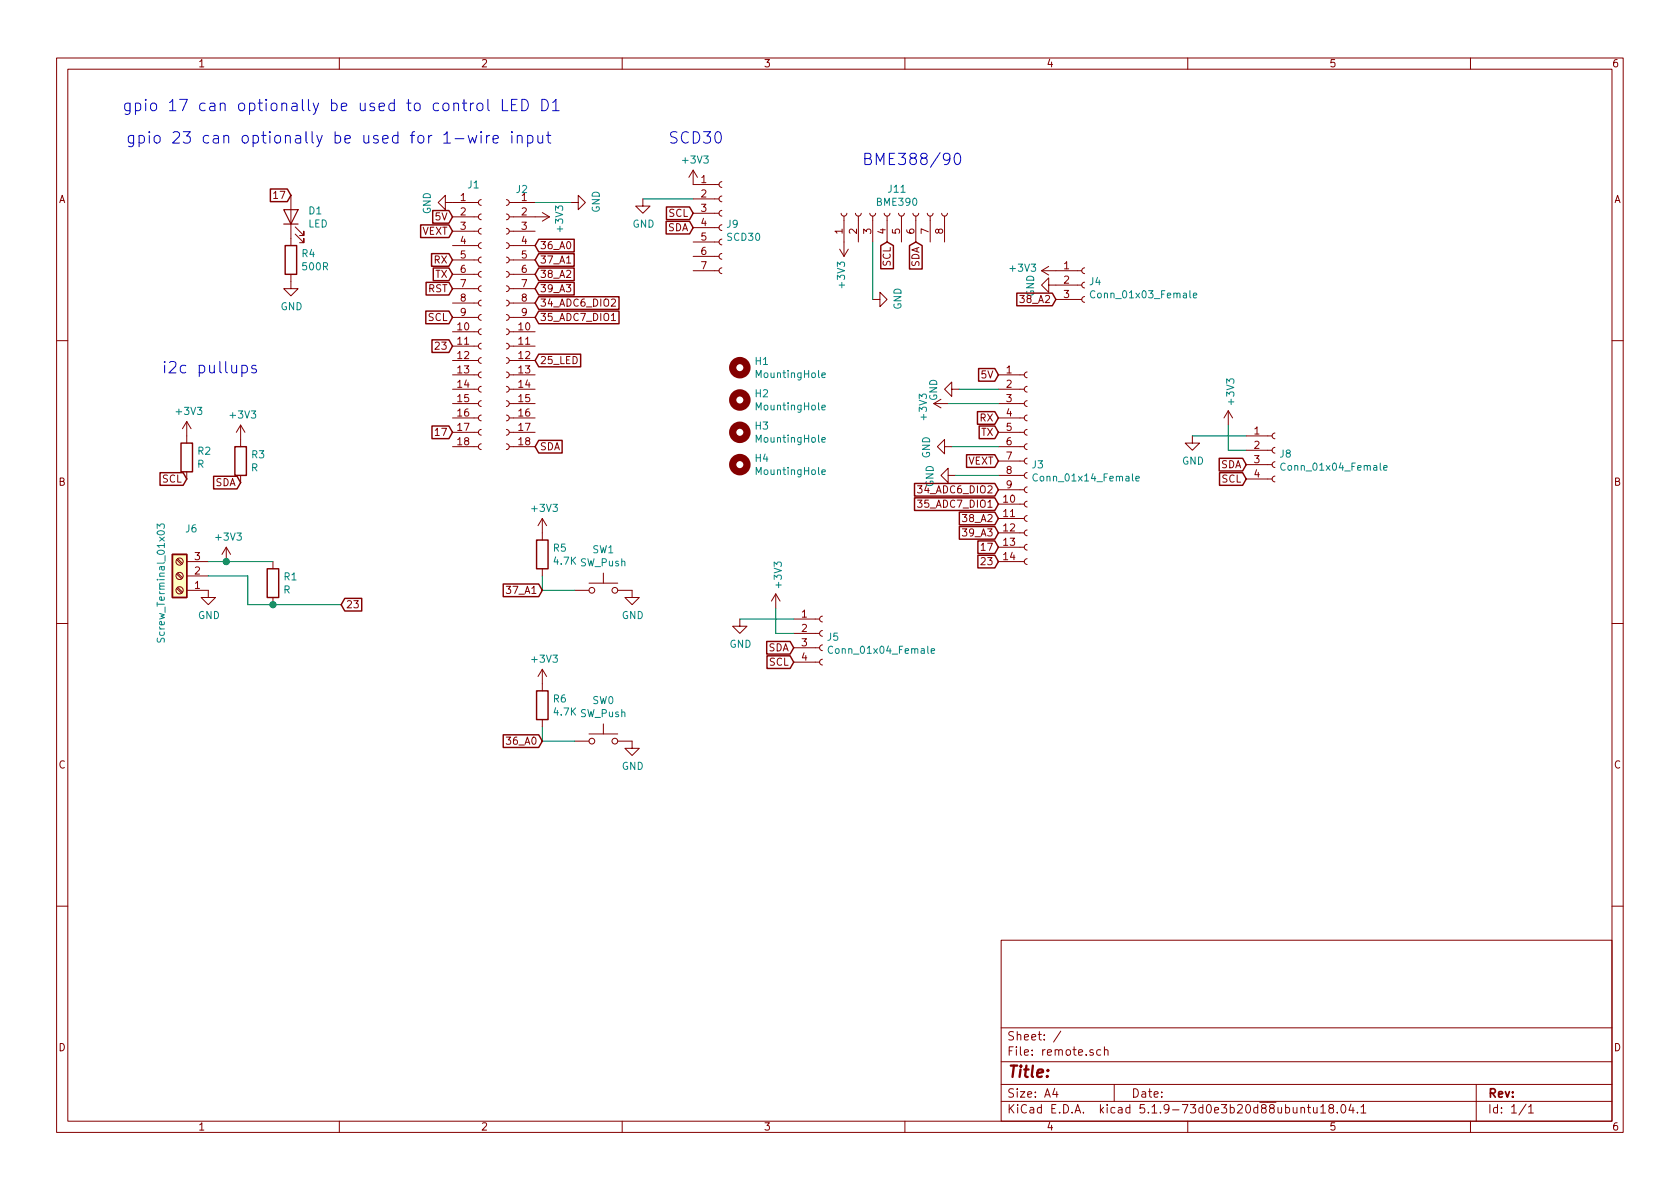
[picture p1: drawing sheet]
<svg xmlns="http://www.w3.org/2000/svg" width="297mm" height="210mm" viewBox="0 0 297 210" stroke-linecap="round" stroke-linejoin="round" font-family="sans-serif">
<g fill="none" stroke="#840000" stroke-width=".18">
<path d="M10 10.3h277v189.9h-277zM12 12.2h273v186.1h-273zM60 10.3v1.9M110 10.3v1.9M160 10.3v1.9M210 10.3v1.9M260 10.3v1.9M51.4 34.5v8.9M78.7 35.8v-1.3l-1.2 1.3 1.2 1.3v-1.3h5.9M80 38.3h4.6M85.1 37.8l-.3 .1-.2 .4 .1 .4 .4 .2M85.1 35.3l-.3 .1-.2 .3 .1 .4 .4 .2"/>
<path d="M89.5 37.8l.4 .2 .1 .2-.1 .5-.4 .2M89.5 35.3l.4 .1 .1 .3-.1 .4-.4 .2M90 38.3h7.2M90 35.8h4.6M95.9 37.6l1.3 .7M97.2 38.3l-1.3 .8M101 35.8h1.2v-1.3l1.3 1.3-1.3 1.3v-1.3M113.7 35.2v1.2h1.2l-1.2 1.3-1.3-1.3h1.3M122.6 30.1l-.8 1.3M122.6 30.1v2.5h4.5M122.6 30.1l.7 1.3M122.6 37.7h4.5"/>
<path d="M122.6 35.2h4.5M127.6 39.7l-.3 .1-.2 .4 .1 .4 .4 .2M127.6 37.2l-.3 .1-.2 .3 .1 .4 .4 .2M127.6 34.7l-.3 .1-.2 .3 .1 .4 .4 .2M127.6 32.1l-.3 .1-.2 .4 .1 .3 .4 .2M148.7 37.7l.1 .3 .3 .2 .4-.1 .2-.4M149.2 38.2v7.1M151.3 37.7l.1 .3 .3 .2 .4-.1 .2-.4M151.8 38.2v4.6M153.8 37.7l.1 .3 .3 .2 .4-.1 .2-.4M154.3 38.2v4.6M156.3 37.7l.1 .3 .4 .2 .3-.1 .3-.4"/>
<path d="M156.8 38.2v4.6M158.9 37.7l.1 .3 .3 .2 .4-.1 .2-.4M159.4 38.2v4.6M161.4 37.7l.1 .3 .3 .2 .4-.1 .2-.4M161.9 38.2v4.6M164 37.7l.1 .3 .3 .2 .4-.1 .2-.4M164.5 38.2v4.6M166.5 37.7l.1 .3 .3 .2 .4-.1 .2-.4M167 38.2v4.6M51.4 48.5v2.5h1.3l-1.3 1.3-1.2-1.3h1.2M52.2 41.4l1.5 1.5v-.7v.7h-.7M52.2 40.1l1.5 1.6v-.8v.8h-.7"/>
<path d="M80 58.7h4.6M80 56.1h4.6M80 53.6h4.6M80 51h4.6M80 48.5h4.6M80 46h4.6M80 43.4h4.6M80 40.9h4.6M85.1 58.2l-.3 .1-.2 .3 .1 .4 .4 .2M85.1 55.6l-.3 .1-.2 .4 .1 .3 .4 .2M85.1 53.1l-.3 .1-.2 .3 .1 .4 .4 .2M85.1 50.5l-.3 .1-.2 .4 .1 .4 .4 .2"/>
<path d="M85.1 48l-.3 .1-.2 .3 .1 .4 .4 .2M85.1 45.5l-.3 .1-.2 .3 .1 .4 .4 .2M85.1 42.9l-.3 .1-.2 .4 .1 .3 .4 .2M85.1 40.4l-.3 .1-.2 .3 .1 .4 .4 .2M89.5 58.2l.4 .1 .1 .3-.1 .4-.4 .2M89.5 55.6l.4 .1 .1 .3-.1 .5-.4 .1M89.5 53.1l.4 .1 .1 .3-.1 .4-.4 .2M89.5 50.5l.4 .2 .1 .2-.1 .5-.4 .2M89.5 48l.4 .1 .1 .3-.1 .4-.4 .2M89.5 45.5l.4 .1 .1 .3-.1 .4-.4 .2M89.5 42.9l.4 .1 .1 .3-.1 .5-.4 .1M89.5 40.4l.4 .1 .1 .3-.1 .4-.4 .2"/>
<path d="M90 58.7h4.6M90 56.1h4.6M90 53.6h4.6M90 51h4.6M90 48.5h4.6M90 46h4.6M90 43.4h4.6M90 40.9h4.6M100.2 46.5h.7M108.1 55.8l.4-.4v1.3M108.1 53l.5-.1 .2 .3-.7 .9h.7M108.1 56.7h.7"/>
<path d="M122.6 47.9h4.5M122.6 45.3h4.5M122.6 42.8h4.5M122.6 40.3h4.5M127.6 47.4l-.3 .1-.2 .3 .1 .4 .4 .2M127.6 44.8l-.3 .1-.2 .4 .1 .3 .4 .2M127.6 42.3l-.3 .1-.2 .3 .1 .4 .4 .2M148.5 44.1l.7 1.2M150 44.1l-.8 1.2M154.3 53h1.3v-1.3l1.2 1.3-1.2 1.2v-1.2M184.1 47.9h7.2M184.1 47.9l1.3 .7"/>
<path d="M185.4 50.4v-1.3l-1.3 1.3 1.3 1.3v-1.3h5.9M185.4 47.1l-1.3 .8M186.7 53h4.6M191.8 52.4l-.3 .1-.2 .4 .1 .4 .4 .2M191.8 49.9l-.3 .1-.2 .3 .1 .4 .4 .2M191.8 47.4l-.3 .1-.2 .3 .1 .4 .4 .2M10 60.2h2M33 74.5v3.9M33 74.5l-.7 1.3M33 74.5l.8 1.3M42.5 75.2l-.7 1.2M42.5 75.2v3.8"/>
<path d="M42.5 75.2l.8 1.2M80 79h4.6M80 76.4h4.6M80 73.9h4.6M80 71.4h4.6M80 68.8h4.6M80 66.3h4.6M80 63.7h4.6M80 61.2h4.6M85.1 78.5l-.3 .1-.2 .3 .1 .4 .4 .2M85.1 75.9l-.3 .1-.2 .4 .1 .4 .4 .2M85.1 73.4l-.3 .1-.2 .3 .1 .4 .4 .2"/>
<path d="M85.1 70.9l-.3 .1-.2 .3 .1 .4 .4 .2M85.1 68.3l-.3 .1-.2 .4 .1 .3 .4 .2M85.1 65.8l-.3 .1-.2 .3 .1 .4 .4 .2M85.1 63.2l-.3 .1-.2 .4 .1 .4 .4 .2M85.1 60.7l-.3 .1-.2 .3 .1 .4 .4 .2M89.5 78.5l.4 .1 .1 .3-.1 .4-.4 .2M89.5 75.9l.4 .2 .1 .2-.1 .5-.4 .2M89.5 73.4l.4 .1 .1 .3-.1 .4-.4 .2M89.5 70.9l.4 .1 .1 .3-.1 .4-.4 .2M89.5 68.3l.4 .1 .1 .3-.1 .5-.4 .1M89.5 65.8l.4 .1 .1 .3-.1 .4-.4 .2M89.5 63.2l.4 .2 .1 .2-.1 .5-.4 .2"/>
<path d="M89.5 60.7l.4 .1 .1 .3-.1 .4-.4 .2M90 79h4.6M90 76.4h4.6M90 73.9h4.6M90 71.4h4.6M90 68.8h4.6M90 66.3h4.6M90 63.7h4.6M90 61.2h4.6M165.1 71.4h2.5M165.1 71.4l1.3 .7M166.4 70.6l-1.3 .8"/>
<path d="M167 79v-1.3l-1.3 1.3 1.3 1.3v-1.3h1.3M168.3 68.8v-1.2l-1.3 1.2 1.3 1.3v-1.3h1.2M176.5 79h4.6M176.5 76.4h4.6M176.5 73.9h4.6M176.5 71.4h4.6M176.5 68.8h4.6M176.5 66.3h4.6M181.6 78.5l-.3 .1-.2 .3 .1 .4 .4 .2M181.6 75.9l-.3 .1-.2 .4 .1 .4 .4 .2M181.6 73.4l-.3 .1-.2 .3 .1 .4 .4 .2M181.6 70.9l-.3 .1-.2 .3 .1 .4 .4 .2"/>
<path d="M181.6 68.3l-.3 .1-.2 .4 .1 .3 .4 .2M181.6 65.8l-.3 .1-.2 .3 .1 .4 .4 .2M210.8 77.1v1.3h1.3l-1.3 1.2-1.3-1.2h1.3M217.2 72.6l-.8 1.3M217.2 72.6v2.6M217.2 72.6l.7 1.3M220.3 79.6h4.6M220.3 77.1h4.6M225.4 79.1l-.3 .1-.2 .3 .1 .4 .4 .2M225.4 76.6l-.3 .1-.2 .3 .1 .4 .4 .2M285 60.2h2M31.2 99l.9 .8"/>
<path d="M31.4 98.8l.9 .8M33 83.4v1.3M33 99.3h3.8M40 96.8l-.8 1.2M40 96.8v2.5M40 96.8l.8 1.2M42.5 84.1v1.2M48.3 99.3v1.3M95.9 91.7l-.8 1.3M95.9 91.7v3.8M95.9 91.7l.7 1.3M162.2 85.9h.8l-.4 .5 .4 .1v.5l-.2 .2-.6-.2"/>
<path d="M162.2 88.4h.8l-.4 .5 .4 .1v.6l-.2 .1-.6-.1M167.6 84.1v-1.3l-1.2 1.3 1.2 1.2v-1.2h1.3M176.5 99.3h4.6M176.5 96.8h4.6M176.5 94.2h4.6M176.5 91.7h4.6M176.5 89.1h4.6M176.5 86.6h4.6M176.5 84.1h4.6M176.5 81.5h4.6M181.6 98.8l-.3 .1-.2 .3 .1 .4 .4 .2M181.6 96.3l-.3 .1-.2 .3 .1 .4 .4 .2"/>
<path d="M181.6 93.7l-.3 .1-.2 .4 .1 .3 .4 .2M181.6 91.2l-.3 .1-.2 .3 .1 .4 .4 .2M181.6 88.6l-.3 .1-.2 .4 .1 .4 .4 .2M181.6 86.1l-.3 .1-.2 .3 .1 .4 .4 .2M181.6 83.6l-.3 .1-.2 .3 .1 .4 .4 .2M181.6 81l-.3 .1-.2 .4 .1 .3 .4 .2M220.3 84.7h4.6M220.3 82.2h4.6M225.4 84.2l-.3 .1-.2 .3 .1 .4 .4 .2M225.4 81.7l-.3 .1-.2 .3 .1 .4 .4 .2M10 110.3h2M31.2 101.5l.9 .9"/>
<path d="M31.2 104.1l.9 .8M31.4 101.3l.9 .9M31.4 103.9l.9 .8M33 104.4h3.8v1.3h1.3l-1.3 1.2-1.2-1.2h1.2M33 101.8h3.8M48.3 105.7v1.2M95.9 100.6v1.2M95.9 118.4v3.8M95.9 118.4l-.8 1.2M95.9 118.4l.7 1.2M101.6 104.4h2.5M104.1 103.1h5.1"/>
<path d="M106.7 101.3v1.8M109.2 104.4h2.6v1.3h1.2l-1.2 1.2-1.3-1.2h1.3M130.8 109.5v1.2h1.3l-1.3 1.3-1.3-1.3h1.3M137.2 105l-.8 1.3M137.2 105v2.6M137.2 105l.7 1.3M140.3 117.1h4.6M140.3 114.5h4.6M140.3 112h4.6M140.3 109.5h4.6M145.4 116.6l-.3 .1-.2 .3 .1 .4 .4 .2M145.4 114l-.3 .1-.2 .4 .1 .4 .4 .2"/>
<path d="M145.4 111.5l-.3 .1-.2 .3 .1 .4 .4 .2M145.4 109l-.3 .1-.2 .3 .1 .4 .4 .2M285 110.3h2M95.9 127.2v1.3M101.6 131.1h2.5M104.1 129.8h5.1M106.7 128v1.8M109.2 131.1h2.6v1.2h1.2l-1.2 1.3-1.3-1.3h1.3M10 160.2h2M177 166.3h108v32h-108zM285 160.2h2M60 198.3v1.9"/>
<path d="M110 198.3v1.9M160 198.3v1.9M177 194.8h108M177 191.8h108M177 187.8h108M177 181.8h108M186.5 192.5l-.4 1h1M186.8 193v1M187.6 182.3l-1.3 2M194.6 185.7l-.4-.1-.3 .3 .1 .6 .2 .1 .4-.1M195.3 185.7a.37 .37 0 0 1 .6 .1v.8M195.3 185.1v1.5"/>
<path d="M197 191.8v3M210 198.3v1.9M230 196l.2-.2 .4 .1 .1 .9M230 195.8v1M231.2 195.8h.5M231.4 195.3v1.3l.3 .2M232.2 195.8l.1 .9 .4 .1 .2-.1M232.9 195.8v1M233.5 195.8l.4-.5v1.5M233.5 196.8h.9M235.2 196l-.3-.3 .2-.3a.48 .48 0 0 1 .6 .1v.4a.52 .52 0 0 0-.7 .2 .52 .52 0 0 0 .1 .6l.4 .1 .2-.1 .1-.4-.3-.3M236.4 196.7v.1"/>
<path d="M237.3 195.4l.1-.1a.8 .8 0 0 1 .6 .8 .8 .8 0 0 1-.6 .7 1 1 0 0 1-.1-1.4zM238.9 195.2l-.4 1.1h.9M239.2 195.8v1M240 196.7v.1M240.6 195.8l.5-.5v1.5M240.6 196.8h.9M260 198.3v1.9M261 191.8v6.5M269.8 195.2l-1.2 2M270.3 195.8l.4-.5v1.5M270.3 196.8h.8"/>
<circle cx="31.7" cy="99.3" r=".63"/>
<circle cx="31.7" cy="101.8" r=".63"/>
<circle cx="31.7" cy="104.4" r=".63"/>
<circle cx="104.6" cy="104.4" r=".51"/>
<circle cx="108.7" cy="104.4" r=".51"/>
<circle cx="104.6" cy="131.1" r=".51"/>
<circle cx="108.7" cy="131.1" r=".51"/>
</g>
<g fill="none" stroke="#008484" stroke-width=".18">
<path d="M193.6 51.5a.6 .6 0 0 0-.9 .5 .6 .6 0 0 0 .6 .7l.3-.2M211 52.2l.6-.1-.1-.2-.3-.1-.2 .2v.6h.5M145.3 66.3l.6-.1v-.2l-.4-.1-.2 .2 .1 .6h.5M145.3 77.8l.6-.1v-.3h-.4l-.2 .1 .1 .7h.5M145.3 72.1l.6-.1v-.3l-.4-.1-.2 .2 .1 .6h.5M27.8 93.4v-.7l.5 .4 .1-.4 .6 .1 .1 .4-.2 .2M145.3 83.5l.6-.1v-.3h-.4l-.2 .2 .1 .6h.5M183.4 83.9a.6 .6 0 0 0-.8 .4 .6 .6 0 0 0 .6 .8l.2-.2M200.8 84.6l.6-.1v-.2l-.4-.1-.2 .2 .1 .6h.5M227.2 82a.6 .6 0 0 0-.8 .4 .6 .6 0 0 0 .6 .8l.2-.2M244.7 82.7l.6-.1-.1-.2-.4-.1-.1 .2v.6h.5M27.9 112.8l-.1 .5 .1 .2h.4l.3-.6 .2-.1 .3 .3-.1 .5"/>
<path d="M147.2 114.4a.6 .6 0 0 0-.8 .4 .6 .6 0 0 0 .6 .7l.2-.1M164.6 115.1l.7-.1-.1-.2-.4-.1-.2 .2 .1 .6h.5"/>
</g>
<g fill="none" stroke="#840000" stroke-width="1.3">
<circle cx="130.8" cy="76.4" r="1.27"/>
<circle cx="130.8" cy="65" r="1.27"/>
<circle cx="130.8" cy="70.7" r="1.27"/>
<circle cx="130.8" cy="82.2" r="1.27"/>
</g>
<g fill="none" stroke="#840000" stroke-width=".25">
<path d="M47.8 33.4h3l.6 1.1-.6 1.2h-3zM74.4 39.8h5l.6 1.1-.6 1.1h-5zM76.5 37.2h2.9l.6 1.1-.6 1.2h-2.9zM117.8 39.1h4.1l.7 1.2-.7 1.1h-4.1zM117.8 36.6h4.1l.7 1.1-.7 1.1h-4.1zM50.4 43.4h2.1v5.1h-2.1zM75.3 55h4.1l.6 1.1-.6 1.1h-4.1zM75.3 49.9h4.1l.6 1.1-.6 1.2h-4.1zM76.3 44.9h3.1l.6 1.1-.6 1.1h-3.1zM76.6 47.4h2.8l.6 1.1-.6 1.1h-2.8zM95.2 55h14.2v2.2h-14.2l-.6-1.1zM95.2 52.5h14.2v2.2h-14.2l-.6-1.1z"/>
<path d="M95.2 42.3h6.3v2.2h-6.3l-.6-1.1zM95.2 44.9h6.3v2.2h-6.3l-.6-1.1zM95.2 47.4h6.3v2.2h-6.3l-.6-1.1zM95.2 49.9h6.3v2.3h-6.3l-.6-1.2zM155.7 43.4l1.1-.6 1.2 .6v4.1h-2.3zM160.8 43.4l1.1-.6 1.1 .6v4.2h-2.2zM179.8 51.8h6.3l.6 1.2-.6 1.1h-6.3zM32 78.4h2v5h-2zM41.5 79h2.1v5.1h-2.1zM76.4 75.3h3l.6 1.1-.6 1.2h-3zM76.4 60.1h3l.6 1.1-.6 1.1h-3zM95.2 77.9h4.2v2.2h-4.2l-.6-1.1z"/>
<path d="M95.2 62.6h7.5v2.3h-7.5l-.6-1.2zM172.8 72.8h3.1l.6 1.1-.6 1.1h-3.1zM173 65.2h2.9l.6 1.1-.6 1.1h-2.9zM173.1 75.3h2.8l.6 1.1-.6 1.2h-2.8zM28.3 83.6h4.1l.6 1.1-.6 1.1h-4.1zM30.5 98h2.5v7.7h-2.5zM37.8 84.2h4.1l.6 1.1-.6 1.2h-4.1zM94.9 95.5h2v5.1h-2zM161.7 85.5h14.2l.6 1.1-.6 1.1h-14.2zM161.7 88h14.2l.6 1.1-.6 1.2h-14.2zM169.6 93.1h6.3l.6 1.1-.6 1.1h-6.3zM169.6 90.6h6.3l.6 1.1-.6 1.1h-6.3z"/>
<path d="M170.9 80.4h5l.6 1.1-.6 1.1h-5zM172.9 95.7h3l.6 1.1-.6 1.1h-3zM172.9 98.2h3l.6 1.1-.6 1.1h-3zM215.6 81h4.1l.6 1.2-.6 1.1h-4.1zM215.6 83.6h4.1l.6 1.1-.6 1.1h-4.1zM47.2 100.6h2.1v5.1h-2.1zM61 105.8h3v2.2h-3l-.7-1.1zM89 103.3h6.2l.7 1.1-.7 1.1h-6.2zM135.6 113.4h4.1l.6 1.1-.6 1.2h-4.1zM135.6 116h4.1l.6 1.1-.6 1.1h-4.1zM89 129.9h6.2l.7 1.2-.7 1.1h-6.2zM94.9 122.2h2v5h-2z"/>
</g>
<path d="M50.2 37.1h2.5l-1.3 2.5zM50.2 39.6h2.5" fill="none" stroke="#840000" stroke-width=".2"/>
<path d="M30.5 98h2.5v7.7h-2.5z" fill="#ffffc2" stroke="#ffffc2" stroke-width=".18"/>
<g fill="none" stroke="#008400" stroke-width=".18">
<path d="M94.6 35.8h6.4M113.7 35.2h8.9M154.3 42.8v10.2M167.6 71.4h8.9M168.3 79h8.2M169.5 68.8h7M210.8 77.1h9.5M217.2 75.2v4.4h3.1M36.8 99.3h11.5M168.9 84.1h7.6M36.8 101.8h7v5.1h16.5M95.9 101.8v2.6h5.7"/>
<path d="M130.8 109.5h9.5M137.2 107.6v4.4h3.1M95.9 128.5v2.6h5.7"/>
</g>
<g fill="none" stroke="#0000c2" stroke-width=".18">
<path d="M83.2 18.2v1.4M83.8 18.2l-.4 .1-.2 .3M84.4 18.4a.55 .55 0 0 1 .6-.2 .55 .55 0 0 1 .4 .4v.6a.55 .55 0 0 1-.5 .4 .55 .55 0 0 1-.6-.4zM86.3 17.6v1.7l.2 .3M88.8 17.6v2h1M90.4 18.5h.7M91.4 17.6h-1v2h1M92.3 17.6a1.06 1.06 0 0 1 1.1 .6 1.06 1.06 0 0 1-.4 1.3l-.7 .1zM95.8 17.6a1.06 1.06 0 0 1 1.1 .6 1.06 1.06 0 0 1-.3 1.3l-.8 .1zM97.7 18.1l.6-.5v2M97.7 19.6h1.2M80.5 24.5h1.5"/>
<path d="M82.8 23.9l.4 1.4 .3-1 .4 1 .4-1.4M85.1 23.3l-.1 .1h.2l-.1-.1v.2M85.1 23.9v1.4M86 23.9v1.4M86.6 23.9l-.4 .1-.2 .3M87.2 24.6l.9-.2-.1-.4-.5-.1-.3 .3 .1 1 .2 .1 .5-.1M90.5 23.3v.2l.1-.1-.1-.1v.2M90.5 23.9v1.4M91.5 24.1a.52 .52 0 0 1 .7-.1l.1 1.3M91.5 23.9v1.4M93.3 24l.6-.1 .3 .4v.6l-.1 .3-.2 .1-.6-.1M93.3 23.9v2.1"/>
<path d="M95.1 23.9l.1 1.3a.52 .52 0 0 0 .8-.1M96 23.9v1.4M96.6 23.9h.8M96.9 23.3v1.7l.1 .2 .4 .1M167.9 28l-.3 .3h-.4l-.4-.3v-.5l.2-.3 .6-.1 .2 .2a1.34 1.34 0 0 1-.4 1.8h-.4M168.9 27.3a.47 .47 0 0 1 .5-.2 .47 .47 0 0 1 .3 .4 1.04 1.04 0 0 1-.5 1.6 1.23 1.23 0 0 1-.3-1.8zM42.8 64.7l.6-.1 .3 .4v.6l-.2 .2-.1 .1-.6-.1M42.8 64.6v2M45.3 64.7l-.5-.1-.3 .3 .1 .3 .7 .1 .1 .3-.1 .2-.2 .1-.6-.1"/>
</g>
<g fill="#008400" stroke="#008400" stroke-width=".25">
<circle cx="40" cy="99.3" r=".51"/>
<circle cx="48.3" cy="106.9" r=".51"/>
</g>
<g font-size="2.8" fill="#0000c2">
<text x="21.6" y="19.7">gpio 17 can optionally be used to control LED D1</text>
<text x="22.2" y="25.4">gpio 23 can optionally be used for 1-wire input</text>
<text x="118.1" y="25.4">SCD30</text>
<text x="152.4" y="29.2">BME388/90</text>
<text x="28.6" y="66">i2c pullups</text>
</g>
<text font-size="2.8" fill="#840000" x="178" y="190.5">Title:</text>
<g font-size="2.1" fill="#840000">
<text x="178" y="184">Sheet: /</text>
<text x="178" y="186.7">File: remote.sch</text>
<text x="178" y="196.9">KiCad E.D.A. kicad 5.1.9-73d0e3b20d88ubuntu18.04.1</text>
<text x="178" y="194.1">Size: A4</text>
<text x="200" y="194.1">Date:</text>
<text x="263" y="194.1">Rev:</text>
<text x="263" y="196.9">Id: 1/1</text>
</g>
<g font-size="1.8" fill="#840000">
<text x="35" y="11.9">1</text>
<text x="85" y="11.9">2</text>
<text x="135" y="11.9">3</text>
<text x="185" y="11.9">4</text>
<text x="235" y="11.9">5</text>
<text x="285" y="11.9">6</text>
<text x="10.4" y="35.9">A</text>
<text x="48.7" y="35.2">17</text>
<text x="81.4" y="35.6">1</text>
<text x="92.2" y="35.6">1</text>
<text x="124" y="32.4">1</text>
<text x="124" y="34.9">2</text>
<text x="285.4" y="35.9">A</text>
<text x="74.6" y="41.5">VEXT</text>
<text x="77.1" y="39">5V</text>
<text x="81.4" y="38.1">2</text>
<text x="81.4" y="40.6">3</text>
<text x="92.2" y="38.1">2</text>
<text x="92.2" y="40.6">3</text>
<text x="118" y="40.9">SDA</text>
<text x="118.2" y="38.3">SCL</text>
<text x="124" y="37.5">3</text>
<text x="124" y="40">4</text>
<text x="149" y="41.4" transform="rotate(-90 149 41.4)">1</text>
<text x="151.5" y="41.4" transform="rotate(-90 151.5 41.4)">2</text>
<text x="154.1" y="41.4" transform="rotate(-90 154.1 41.4)">3</text>
<text x="156.6" y="41.4" transform="rotate(-90 156.6 41.4)">4</text>
<text x="159.1" y="41.4" transform="rotate(-90 159.1 41.4)">5</text>
<text x="161.7" y="41.4" transform="rotate(-90 161.7 41.4)">6</text>
<text x="164.2" y="41.4" transform="rotate(-90 164.2 41.4)">7</text>
<text x="166.8" y="41.4" transform="rotate(-90 166.8 41.4)">8</text>
<text x="76.8" y="46.6">RX</text>
<text x="81.4" y="43.2">4</text>
<text x="81.4" y="45.7">5</text>
<text x="92.2" y="43.2">4</text>
<text x="92.2" y="45.7">5</text>
<text x="95.4" y="44.1">36_A0</text>
<text x="95.4" y="46.6">37_A1</text>
<text x="124" y="42.5">5</text>
<text x="124" y="45.1">6</text>
<text x="124" y="47.6">7</text>
<text x="157.5" y="47.1" transform="rotate(-90 157.5 47.1)">SCL</text>
<text x="162.6" y="47.3" transform="rotate(-90 162.6 47.3)">SDA</text>
<text x="188.1" y="47.6">1</text>
<text x="75.7" y="51.7">RST</text>
<text x="77" y="49.1">TX</text>
<text x="81.4" y="48.3">6</text>
<text x="81.4" y="50.8">7</text>
<text x="81.4" y="53.3">8</text>
<text x="92.2" y="48.3">6</text>
<text x="92.2" y="50.8">7</text>
<text x="92.2" y="53.3">8</text>
<text x="95.4" y="49.1">38_A2</text>
<text x="95.4" y="51.7">39_A3</text>
<text x="180.7" y="53.6">38_A2</text>
<text x="188.1" y="50.2">2</text>
<text x="188.1" y="52.7">3</text>
<text x="75.7" y="56.8">SCL</text>
<text x="80.9" y="58.4">10</text>
<text x="81.4" y="55.9">9</text>
<text x="91.7" y="58.4">10</text>
<text x="92.2" y="55.9">9</text>
<text x="95.4" y="56.8">35_ADC7_DIO1</text>
<text x="95.4" y="54.2">34_ADC6_DIO2</text>
<text x="77.3" y="61.8">23</text>
<text x="80.9" y="61">11</text>
<text x="80.9" y="63.5">12</text>
<text x="91.7" y="61">11</text>
<text x="91.7" y="63.5">12</text>
<text x="95.4" y="64.4">25_LED</text>
<text x="80.9" y="66">13</text>
<text x="80.9" y="68.6">14</text>
<text x="80.9" y="71.1">15</text>
<text x="91.7" y="66">13</text>
<text x="91.7" y="68.6">14</text>
<text x="91.7" y="71.1">15</text>
<text x="173.6" y="66.9">5V</text>
<text x="178" y="66">1</text>
<text x="178" y="68.6">2</text>
<text x="178" y="71.1">3</text>
<text x="77.3" y="77.1">17</text>
<text x="80.9" y="73.7">16</text>
<text x="80.9" y="76.2">17</text>
<text x="91.7" y="73.7">16</text>
<text x="91.7" y="76.2">17</text>
<text x="173.3" y="74.5">RX</text>
<text x="173.5" y="77.1">TX</text>
<text x="178" y="73.7">4</text>
<text x="178" y="76.2">5</text>
<text x="221.8" y="76.8">1</text>
<text x="80.9" y="78.7">18</text>
<text x="91.7" y="78.7">18</text>
<text x="95.4" y="79.6">SDA</text>
<text x="171.1" y="82.2">VEXT</text>
<text x="178" y="78.7">6</text>
<text x="178" y="81.3">7</text>
<text x="178" y="83.8">8</text>
<text x="215.8" y="82.8">SDA</text>
<text x="221.8" y="79.4">2</text>
<text x="221.8" y="81.9">3</text>
<text x="10.4" y="85.9">B</text>
<text x="28.7" y="85.3">SCL</text>
<text x="38" y="86">SDA</text>
<text x="162.9" y="87.2">34_ADC6_DIO2</text>
<text x="162.9" y="89.8">35_ADC7_DIO1</text>
<text x="177.5" y="88.9">10</text>
<text x="178" y="86.4">9</text>
<text x="216" y="85.3">SCL</text>
<text x="221.8" y="84.4">4</text>
<text x="285.4" y="85.9">B</text>
<text x="170.5" y="94.9">39_A3</text>
<text x="170.5" y="92.3">38_A2</text>
<text x="177.5" y="91.4">11</text>
<text x="177.5" y="94">12</text>
<text x="34.4" y="101.6">2</text>
<text x="34.4" y="99.1">3</text>
<text x="173.8" y="97.4">17</text>
<text x="173.8" y="99.9">23</text>
<text x="177.5" y="96.5">13</text>
<text x="177.5" y="99.1">14</text>
<text x="34.4" y="104.1">1</text>
<text x="61.1" y="107.6">23</text>
<text x="89.9" y="105">37_A1</text>
<text x="141.8" y="109.2">1</text>
<text x="141.8" y="111.8">2</text>
<text x="135.8" y="115.2">SDA</text>
<text x="136" y="117.7">SCL</text>
<text x="141.8" y="114.3">3</text>
<text x="141.8" y="116.8">4</text>
<text x="89.9" y="131.7">36_A0</text>
<text x="10.4" y="135.9">C</text>
<text x="285.4" y="135.9">C</text>
<text x="10.4" y="185.9">D</text>
<text x="285.4" y="185.9">D</text>
<text x="35" y="199.9">1</text>
<text x="85" y="199.9">2</text>
<text x="135" y="199.9">3</text>
<text x="185" y="199.9">4</text>
<text x="235" y="199.9">5</text>
<text x="285" y="199.9">6</text>
</g>
<g font-size="1.8" fill="#008484">
<text x="120.9" y="28.9">+3V3</text>
<text x="82.8" y="33.3">J1</text>
<text x="91.3" y="34.1">J2</text>
<text x="157.1" y="34.1">J11</text>
<text x="54.5" y="40.2">LED</text>
<text x="54.6" y="37.9">D1</text>
<text x="76.2" y="37.9" transform="rotate(-90 76.2 37.9)">GND</text>
<text x="99.6" y="40.8" transform="rotate(-90 99.6 40.8)">+3V3</text>
<text x="106" y="37.6" transform="rotate(-90 106 37.6)">GND</text>
<text x="111.8" y="40.3">GND</text>
<text x="128.5" y="40.3">J9</text>
<text x="155.2" y="36.4">BME390</text>
<text x="53.4" y="45.5">R4</text>
<text x="53.6" y="47.8">500R</text>
<text x="128.7" y="42.6">SCD30</text>
<text x="149.4" y="50.7" transform="rotate(-90 149.4 50.7)">+3V3</text>
<text x="178.7" y="48.1">+3V3</text>
<text x="182.9" y="52.5" transform="rotate(-90 182.9 52.5)">GND</text>
<text x="192.7" y="50.4">J4</text>
<text x="193.5" y="52.8">Conn_01x03_Female</text>
<text x="49.6" y="54.9">GND</text>
<text x="159.4" y="54.8" transform="rotate(-90 159.4 54.8)">GND</text>
<text x="133.6" y="64.5">H1</text>
<text x="133.6" y="70.3">H2</text>
<text x="133.9" y="66.8">MountingHole</text>
<text x="165.7" y="70.9" transform="rotate(-90 165.7 70.9)">GND</text>
<text x="218.2" y="71.4" transform="rotate(-90 218.2 71.4)">+3V3</text>
<text x="31.3" y="73.4">+3V3</text>
<text x="40.8" y="74">+3V3</text>
<text x="133.6" y="76">H3</text>
<text x="133.9" y="72.6">MountingHole</text>
<text x="163.9" y="74.1" transform="rotate(-90 163.9 74.1)">+3V3</text>
<text x="34.9" y="82.7">R</text>
<text x="35" y="80.4">R2</text>
<text x="44.4" y="83.4">R</text>
<text x="44.5" y="81">R3</text>
<text x="133.6" y="81.7">H4</text>
<text x="133.9" y="84">MountingHole</text>
<text x="133.9" y="78.3">MountingHole</text>
<text x="164.4" y="81.1" transform="rotate(-90 164.4 81.1)">GND</text>
<text x="182.5" y="82.8">J3</text>
<text x="209" y="82.2">GND</text>
<text x="226.3" y="80.9">J8</text>
<text x="227.1" y="83.2">Conn_01x04_Female</text>
<text x="165.1" y="86.2" transform="rotate(-90 165.1 86.2)">GND</text>
<text x="183.3" y="85.1">Conn_01x14_Female</text>
<text x="32.9" y="94.2">J6</text>
<text x="38.3" y="95.6">+3V3</text>
<text x="94.2" y="90.5">+3V3</text>
<text x="97.9" y="97.6">R5</text>
<text x="98" y="99.9">4.7K SW_Push</text>
<text x="104.8" y="97.8">SW1</text>
<text x="50.1" y="104.9">R</text>
<text x="50.2" y="102.6">R1</text>
<text x="138.2" y="103.8" transform="rotate(-90 138.2 103.8)">+3V3</text>
<text x="29.1" y="112.8" transform="rotate(-90 29.1 112.8)">Screw_Terminal_01x03</text>
<text x="35" y="109.5">GND</text>
<text x="109.9" y="109.5">GND</text>
<text x="146.3" y="113.3">J5</text>
<text x="94.2" y="117.2">+3V3</text>
<text x="129" y="114.5">GND</text>
<text x="147.1" y="115.6">Conn_01x04_Female</text>
<text x="97.9" y="124.2">R6</text>
<text x="104.8" y="124.5">SW0</text>
<text x="98" y="126.5">4.7K SW_Push</text>
<text x="109.9" y="136.1">GND</text>
</g>
</svg>
